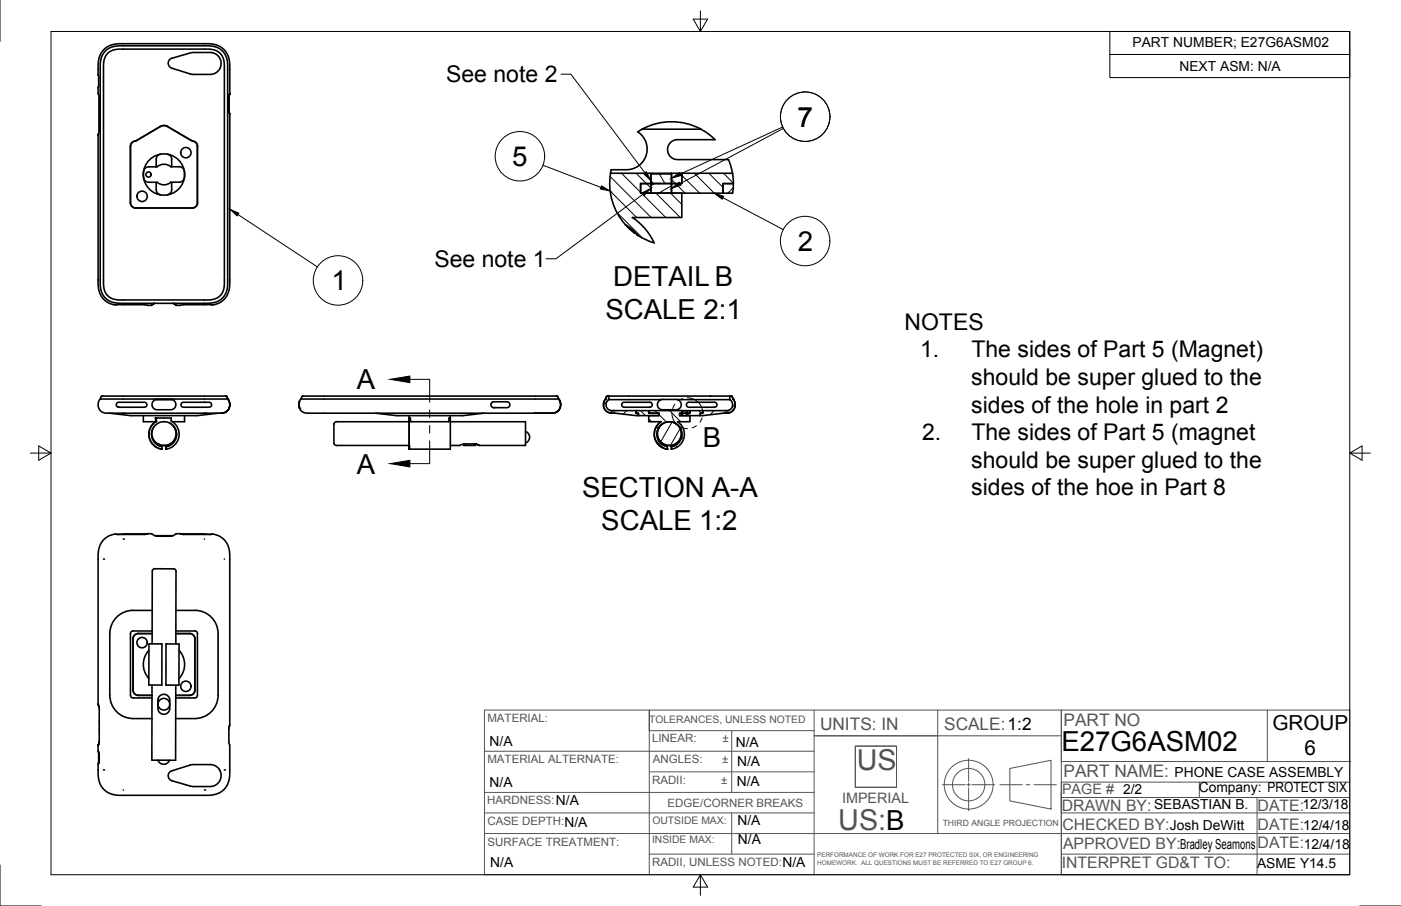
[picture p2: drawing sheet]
<svg xmlns="http://www.w3.org/2000/svg" width="432mm" height="279mm" viewBox="0 0 432 279" stroke-linecap="round" stroke-linejoin="round" font-family="sans-serif">
<!-- layer: Visible -->
<g fill="none" stroke="#000" stroke-width=".5">
<path d="M32.5 15.7a7.1 7.1 0 0 1 5.5-1.6l27.4 .1a5.6 5.6 0 0 1 4.8 6.7l-.1 67.6a5.6 5.6 0 0 1-6.6 5h-26.3l-1.9-.1a5.7 5.7 0 0 1-4.4-6.8l.1-67.4a5.5 5.5 0 0 1 1.5-3.5zM33.2 16.5l1.5-1 2.1-.4h27.5l1.7 .3 1.1 .5a5.2 5.2 0 0 1 2.1 5.4v66.2l-.2 1.5-.5 1.4-.9 1-1.1 .7-2.9 .4h-26.2l-2.2-.2-1.6-.8a5.6 5.6 0 0 1-1.7-5.2v-66.2l.3-2.1zM52.3 18.4l.7-.4 5.9-1.7 6.3-.1 1.2 .4 1 .8 .6 1.3 .1 1.3a3.4 3.4 0 0 1-3.3 3l-5.7-.1-6.2-1.9a1.61 1.61 0 0 1-.6-2.6zM30.3 26.9l.1-3.3-.2-3.7 .4-2.2a6.4 6.4 0 0 1 7-4.2h26.7l2 .3a6.3 6.3 0 0 1 4.5 7.1v8.3v-.2l-.3 1 .3-1M30.3 26.9l-.1 2 .4 1.1M30.6 30v10.4M70.5 30v4.1v-4.1M70.8 35.1l-.3-1 .3 1v52.5l-.2 2-.6 1.5-1.1 1.4-1.5 1-1.2 .4-9.9 .1-2 .2-1-.7M197.9 39.8l-1.4 .9 1.2 .9 .8 1.1 .9 2.4-.1 2.4-1.1 2.3-1.7 1.5-1.5 .7-1.7 .3h-4.9l-.2 1.1h12.4v3.2h-3.2v3h12.7v7.5h-15.2a18.5 18.5 0 0 1 6.7 7.8M197.9 39.8h18.1M197.9 39.8a19.1 19.1 0 0 1 18.1 0M216 39.8l2.2 1.4 2.2 1.9h-11.7a3.1 3.1 0 0 0-3 3.1 3.1 3.1 0 0 0 3.1 3h15.7l1.3 4.2h-15.7v3.2h-3.1v3h15.8v-3h3.2h-3.2v3h3"/>
<path d="M30.6 40.4l-.4 1.1v46.1l.4 2.4 .6 1.4 .8 1 1.4 1 1.5 .5 9.8 .1 2 .2 1.1-.7M41.6 43.5a1.62 1.62 0 0 0-1.4 1.6v17.4l.5 1.2 1.1 .5h17.4l.9-.3 .7-.9 .1-17.9a2.07 2.07 0 0 0-2-1.8l-7.1-4.3-1.5-.3-1 .3-7.7 4.5M45.8 51.4a2.47 2.47 0 0 0-1.5 3.5 1.59 1.59 0 0 0 1.6 1.3h2.5M48.1 56.2v2.3a1.62 1.62 0 0 0 1.4 1.6M49.5 47.5a1.62 1.62 0 0 0-1.4 1.6v2.4M51.6 47.5a1.62 1.62 0 0 1 1.3 1.6v2.3M52.9 56.2v2.3a1.62 1.62 0 0 1-1.3 1.6M55.2 51.4h-2.6a3.2 3.2 0 0 0-4.2 0l-2.6 .1M55.2 51.4a1.62 1.62 0 0 1 1.6 1.4M56.8 52.8v2M56.8 54.8a1.62 1.62 0 0 1-1.6 1.4h-2.5a3.2 3.2 0 0 1-4.3 0M188.2 53.4a19.1 19.1 0 0 0 4.6 15.9"/>
<path d="M197.4 56.6h3.2v3h-3.2zM200.6 56.6h6.4v3h-6.4zM200.6 53.4h6.4M200.6 53.6h6.4v3h-6.4zM207 53.4h3.1v3.2h-3.1zM225.8 53.4l.2 3.2-.2 2.9M192.8 69.3l3.8 3.3M192.8 69.3l1.6 1.2 2.2 2.1M193.1 69.7l2.5 2.2zM196.6 72.6l2.4 1.3 2.6 1M47.6 93.5l-.8 .6M53.4 93.5l.9 .6"/>
<path d="M30.9 123.1l-.6 1.3 .2 1.5 .8 1 1.4 .5h35.9l1.2-.5 .9-1.2 .1-1.3-.6-1.3 .6 1.4-.2 1.5-.9 1-1.5 .4M31.5 122.1h38a.73 .73 0 0 1 .6 1h-39.2M31.5 122.1h.1M31.5 122.1l-.3 .2-.3 .7M33.2 127.4h.1M33.8 127.4l6.4 .8h20.6l6.4-.8M36 124.4l.5-.3h8.1a.78 .78 0 0 1 .7 .8 .78 .78 0 0 1-.8 .7h-8a.76 .76 0 0 1-.5-1.2zM44.2 128.2v1.9h3.8M47.3 123.6l1-.4h4.6l1 .7 .3 1.1-.5 .9-.8 .4h-4.8l-.7-.3-.5-.8v-.7zM47.8 128.9h5v.9a4.7 4.7 0 0 1 2.3 5 4.7 4.7 0 0 1-3.9 3.7M48 130a4.6 4.6 0 0 0-2 4.9 4.6 4.6 0 0 0 3.9 3.6M48 130.1l.3-.3a4.7 4.7 0 0 0-2.3 5 4.7 4.7 0 0 0 3.9 3.7"/>
<path d="M48 128.9v1.2zM48 123.2h5M48.1 131a3.7 3.7 0 0 0 .6 5.9M48.7 136.9l1.8 .5M48.7 136.9v.4M48.8 137.4h1.7M50.5 137.4h.1M50.6 137.4a3.7 3.7 0 0 0 3.6-3.7 3.7 3.7 0 0 0-3.6-3.7 3.9 3.9 0 0 0-3.9 3.6 3.9 3.9 0 0 0 3.2 4.1v.8M51.1 137.7v.8M51.1 137.7h.1M51.1 138.5h.1M52.2 130.4a3.9 3.9 0 0 1 2.2 4.1 3.9 3.9 0 0 1-3.2 3.2"/>
<path d="M52.3 137v.4h-1.7M53 130.9a3.9 3.9 0 0 1 1.3 4 3.9 3.9 0 0 1-3.2 2.8M55.9 124.4l.5-.3h8.2a.78 .78 0 0 1 .6 .8 .78 .78 0 0 1-.8 .7h-8a.76 .76 0 0 1-.5-1.2zM56.9 128.2v1.9h-3.8M67.8 127.4h.1M92.3 125.8l.3 .6 .6 .6 1.4 .4h70.4M92.3 125.8v-2l-.2 .7 .2 1.4M93.4 122.1h78a.7 .7 0 0 1 .7 1h-79.2a.55 .55 0 0 0-.6 .6v.2M93.4 122.1h.1M93.4 122.1l-.3 .2-.4 .7M95.1 127.4h.1M115.8 127.4l6.3 .8h20.6l6.4-.8"/>
<path d="M126.1 128.2v1.8M126.1 130.1h-22.6l-.3 .2-.3 .5v5.8l.3 .6 .4 .2h22.5M126.1 128.9h.4v1M126.1 137.7v.8h12.7M126.1 130v7.7M126.1 129.9v8.6v-1.1v.3M126.1 128.9v1M126.1 129.9h.4M126.5 129.9l.1 .2h11.7l.1-.2M138.4 128.9h.4v1h-.4zM138.8 128.2v.7M138.8 129.9v8.6"/>
<path d="M138.8 130.1h23.2v7.3h-14.2M142.9 137v.4h3.6v-.4l1.3 .4-1.6-.5h-3l-1.5 .5h-2.9M151.6 124.2l.5-.3h4.3a.9 .9 0 0 1 .7 1 .9 .9 0 0 1-.8 .8h-4.3a.91 .91 0 0 1-.4-1.5zM162 133a1.9 1.9 0 0 1 1.2 1.8 1.9 1.9 0 0 1-1.2 1.8M170.3 127.4h-5.3M170.4 127.4l1.4-.5 .8-1 .2-1.6-.6-1.2 .4 .8 .2 1.3-.4 1.1-.9 .8-1.2 .3h-5.3M170.4 127.4h-5.7M186.6 123.1l-.6 1.4 .4 1.8 .6 .6 .9 .4 1.7 .1M186.6 123.1l-.6 1.5 .2 1.2 .4 .7 1.3 .8 1.7 .1M186.9 122.4l-.2 .6M187.3 122.1h.4M187.3 122.1l-.4 .3"/>
<path d="M187.7 123.2h16.1M187.7 122.1h37.2M187.7 123.2l-.8 .8-.1 1 .3 .9 .6 .5 .9 .2h7.4v.8h.8v.8l-7.2-.8M187.7 122.1v1.1M191.8 124.3a2.11 2.11 0 0 1 1.9-.2h6.7a.78 .78 0 0 1 .6 .8 .78 .78 0 0 1-.7 .7h-6.7a1.69 1.69 0 0 1-1.9-.5zM196 126.6h3.9v.8h3.2v.8h-6.3v-.8h-.8zM203.7 130a4.7 4.7 0 0 0-2 4.9 4.7 4.7 0 0 0 3.9 3.6M203.7 130.1h-3.8v-1.9h3.2v-.8h-3.2v-.8h10.4v.8h-.8v.8h3.1v1.9h-3.8a4.6 4.6 0 0 1 2 4.8 4.6 4.6 0 0 1-3.9 3.6M203.7 130.1a4.6 4.6 0 0 0-1.9 4.8 4.6 4.6 0 0 0 3.8 3.6M203.8 123.2l-.9 .7-.3 1.1 .6 1 .8 .4h4.6l.8-.4 .4-.5 .2-1-.4-.8-.8-.5M204.2 130.7l-.8 .6-.6 1-.2 1.2 .1 1.1 .5 1.2 .8 .9 1.1 .5 1.2 .2M204.2 123.2h4.2"/>
<path d="M204.2 123.2h-.4M206.8 130.1a3.9 3.9 0 0 1 3.4 3.7 3.9 3.9 0 0 1-3.3 3.9M206.9 137.7h.1M206.9 137.7v.8M206.9 137.7a3.9 3.9 0 0 0 2.6-5.9 3.9 3.9 0 0 0-6.4 0 3.9 3.9 0 0 0 2.5 5.9v.8M208.4 123.2h.4M208.8 123.2h16.1M209.5 127.4h.8v.8h-.8zM210.3 126.6h1.5M210.3 127.4h2.3v-.8h-.8v1.6h-1.5zM210.3 126.7h1.5v.7h-1.5zM211.7 124.4l.5-.3h7a1.33 1.33 0 0 1 1.8 .5v.1a.99 .99 0 0 1-.5 .9 .99 .99 0 0 1-1.1 0h-7.2a.76 .76 0 0 1-.5-1.2z"/>
<path d="M211.8 127.4h.8v-.8h4v.8h-.8v.8h-4zM223.6 126.6h-7v.8h-.8v.8l7.2-.8M223.6 126.6h.1M224.9 123.2l.8 1v1.3l-.7 .9-1.4 .2M225.7 122.4l.3 .6M225.7 122.4l-.2-.2-.6-.1v1.1M225.9 123.1l.7 1.4-.4 1.8-.6 .6-.9 .4-1.7 .1 1.9-.1 1.3-1 .4-1.8zM35.6 164.7l8.9 .1-8.9-.1-1 .2-1.2 .5-1.4 .9-.8 1.1-.7 1.8-.3 1.9v46.2l.4 1.1M45.4 164.6l-.9 .2 2.2-.2 1.7 .8h4.3l1.6-.8 2.3 .2-1-.2M46.9 176.2v22.4M47.7 175.4h5.8M47.7 175.4a.81 .81 0 0 0-.8 .8"/>
<path d="M47.8 165.2h5.5M53.5 175.4a.81 .81 0 0 1 .8 .8l-.1 22.4M63 164.8l2.5-.1 1.6 .4 1.1 .6 1.8 1.9 .7 2.5 .1 53.5-.3 1.1M63 164.8h-6.4h6.4M63 166.2h.1M65.4 164.7l-2.4 .1M69.2 172.4h.1M41 194.6h5.9M41 194.6a.81 .81 0 0 0-.8 .8v19a.81 .81 0 0 0 .8 .8h5.8M42.6 195.4h4.3M42.6 195.4l-1.1 .4-.5 1.2 .1 16.2 .4 .8 .7 .4h4.6M45.9 198.6h4v12.7h-4z"/>
<path d="M46.9 188.2h-5.9a7.2 7.2 0 0 0-7.2 7.2l.1 19a7.2 7.2 0 0 0 7.1 7.2h5.8M51.2 198.6h4l-.1 12.7h-4zM54.2 195.4h4.2M54.2 194.6h5.9M54.2 188.2h5.9M58.5 195.4l1.1 .4 .5 1.2M60.1 197v15.8M60.1 188.2a7.2 7.2 0 0 1 7.1 7.2v19a7.2 7.2 0 0 1-7.1 7.2M60.1 194.6a.81 .81 0 0 1 .8 .8l-.1 19a.76 .76 0 0 1-.7 .8M30.3 217.2l.3 1.2M30.6 218.4v10.4M45.9 200.5a6.4 6.4 0 0 0 0 8.7"/>
<path d="M46.9 211.3l-.1 23.1 5.3 .1h2l.1-23.2M49.2 214.6l.7-.4 .9-.1 .9 .4 .5 .8 .1 3.6-.5 .8-.6 .4h-1.4l-1-.9-.1-3.4zM54.2 214.4h4.2M54.2 215.2h5.9M55.2 200.6a6.4 6.4 0 0 1 0 8.7M60.1 212.8l-.5 1.2-1.1 .4M30.3 229.9l.3-1.1-.4 1.1v1.8l.2 .2M30.3 231.8v3.8M30.4 231.9l.2 .4v2.7l-.2 .5M48.7 234.4a1.9 1.9 0 0 0 1.8 1.3 1.9 1.9 0 0 0 1.8-1.3M54.1 221.6h6M67.6 237.3l-.8-.8-1.5-.7h-5.9l-6.5 1.9a1.59 1.59 0 0 0-1.1 1.6 1.59 1.59 0 0 0 1.2 1.5l6.3 1.7 6.3-.1 1.4-.7 1-1.5 .1-1.4-.5-1.5"/>
<path d="M70.5 224.7v4.2l.3 .9M70.8 223.6l-.3 1.1M70.8 229.9l-.2 10.3a6.2 6.2 0 0 1-7.2 5.1h-26.8l-2.2-.4a6.3 6.3 0 0 1-4.2-7.1v-2.1l.2-.2M38 243.6h.1"/>
<circle cx="45.8" cy="53.8" r=".81"/>
<circle cx="50.5" cy="53.8" r="6.4"/>
<circle cx="57.3" cy="47.1" r="1.6"/>
<circle cx="43.8" cy="60.5" r="1.6"/>
<circle cx="206.3" cy="133.7" r="3.7"/>
<circle cx="43.8" cy="198.2" r="1.6"/>
<circle cx="50.5" cy="217.2" r="1.81"/>
<circle cx="57.3" cy="211.6" r="1.6"/>
</g>
<g fill="#000">
<circle cx="38" cy="127.4" r=".25"/>
<circle cx="48" cy="128.9" r=".25"/>
<circle cx="48.7" cy="136.9" r=".25"/>
<circle cx="63.1" cy="127.4" r=".25"/>
<circle cx="69.5" cy="122.1" r=".25"/>
<circle cx="70.2" cy="123.1" r=".25"/>
<circle cx="92.3" cy="125.9" r=".25"/>
<circle cx="126.1" cy="137.7" r=".25"/>
<circle cx="126.1" cy="138.5" r=".25"/>
<circle cx="126.1" cy="128.9" r=".25"/>
<circle cx="152.2" cy="125.7" r=".25"/>
<circle cx="164.7" cy="127.4" r=".25"/>
<circle cx="171.5" cy="122.1" r=".25"/>
<circle cx="172.2" cy="123.1" r=".25"/>
<circle cx="186.6" cy="123.1" r=".25"/>
<circle cx="187.3" cy="122.1" r=".25"/>
<circle cx="189" cy="126.6" r=".25"/>
<circle cx="205.6" cy="138.5" r=".25"/>
<circle cx="218.8" cy="122.1" r=".25"/>
<circle cx="223.6" cy="126.6" r=".25"/>
<circle cx="225.3" cy="122.1" r=".25"/>
<circle cx="225.9" cy="123.1" r=".25"/>
<circle cx="31.9" cy="172.4" r=".25"/>
<circle cx="38" cy="166.2" r=".25"/>
<circle cx="31.9" cy="237.4" r=".25"/>
<circle cx="69.2" cy="237.4" r=".25"/>
<circle cx="63.1" cy="243.6" r=".25"/>
</g>
<!-- layer: Header -->
<g fill="none" stroke="#545454" stroke-width=".31">
<path d="M149.3 219h266.7v50.8h-266.7zM250.9 219v50.8M289 219v38.1M327.1 219v50.8M390.6 219v15.9M149.3 231.7h101.6M200.1 238h50.8M225.5 225.3v19.1M250.9 225.3h-50.8v-6.3v50.8M250.9 226.9h76.2M263.6 230.1h12.7v12.7h-12.7zM298.5 233.9v7.1"/>
<path d="M311.2 237l12.7-2.5v15l-12.7-2.5zM327.1 234.9h88.9M333.5 234.9h.1M339.8 234.9h.1M346.2 234.9h.1M352.5 234.9h.1M358.9 234.9h.1M365.2 234.9h.1M371.6 234.9h.1M377.9 234.9h.1M384.3 234.9h.1M390.6 234.9h.1"/>
<path d="M397 234.9h.1M403.3 234.9h.1M409.7 234.9h.1M416 234.9h.1M149.3 257.1h177.8v6.3h88.9M149.3 244.4h101.6M149.3 250.7h101.6M225.5 250.7v12.7M290.5 242h7M298 242h1M298.5 241.5v1M298.5 243v7"/>
<path d="M299.5 242h7.1M308.2 242h6.9M316.3 242h1.2M318.7 242h6.9M327.1 249.1v-4.7v6.3h88.9M327.1 250.7v6.4h88.9M327.1 241.2h88.9M327.1 245.9h88.9M369.7 241.2v4.7M371.6 245.9h15.8v23.9M200.1 263.4h50.8M327.1 263.4v6.4h88.9"/>
<circle cx="298.6" cy="242" r="7.5"/>
<circle cx="298.6" cy="242" r="5"/>
</g>
<!-- layer: Border -->
<path d="M0 .1v12.6M15.7 9.7h400.3v260.1h-400.3zM215.9 3.4v6.3l-2.2-3.8h4.4l-2.2 3.8M9.4 139.7h6.3l-3.8-2.2v4.4l3.8-2.2M416 139.7l3.8 2.2v-4.4l-3.8 2.2h6.4M0 266.7v12.7h12.7M215.9 269.8l2.2 3.8h-4.4l2.2-3.8v6.3M419.1 279.4h12.6" fill="none" stroke="#000" stroke-width=".31"/>
<!-- layer: Hatching -->
<g fill="none" stroke="#000" stroke-width=".31">
<path d="M188 54.4l12.7 12.7M188.1 58.9l8.1 8.2M191.6 53.4l13.6 13.7M196 53.4l4.6 4.6M200.5 53.4l.1 .1M200.6 55.5l.7 1.1M201.8 56.6l-1.2 .7M202.2 59.6l7.5 7.5M203.2 53.6l1.7 3M206.7 59.6l3.4 3.4M206.9 53.6l.1 .2M207 55.4l4.2 4.2"/>
<path d="M207 57.3l-4 2.3M209.5 53.4l6.1 6.2M214 53.4l6.1 6.2M218.5 53.4l4.3 4.4M223 53.4l3 3.1M226 57.9l-1.7 1.7M190.1 65.4l8 8.1M194 70.4l-.1 .1M187.7 123.2l-1.7 1.6M188.7 126.6l-.7 .7M193.2 126.6l-1.1 1.1M196.8 127.5l-.7 .7"/>
<path d="M197.4 126.6l1.5 1.6M199.9 129.2l.9 .9M201.9 126.6l3.5 3.6M202 135.8l2.5 2.4M202.3 131.5l.6 .6M206.4 126.6l3.4 3.5M207.1 130.2l-3.5 6M208.1 137.3l.6 .6M209.6 132.2l-3 5.1M210.1 134.8l.6 .6M211.8 127.6l.8 .8M211.8 127.8l-.6 .4"/>
<path d="M215.4 126.6l.8 .8M220.1 126.6l-1.3 1.3M224.8 126.4l-1 1M226.6 124.7l-1 .9"/>
</g>
<!-- layer: Annotations -->
<path d="M172.9 22.9h3.1l22.8 30.4M198.2 59.9l-26.9 19.9h-3M126.3 117h6.1v7M132.4 126.4v2.4M132.4 131.2v2.4M132.4 135.9v7.1h-6.1M207.1 127.5a4.8 4.8 0 0 0 4.8 4.7M208 124.6l-.7 1.4M210.4 122.9l-1.4 .7M211.8 122.7a4.8 4.8 0 0 1 4.8 4.7M214.7 131.3l-1.4 .6M216.4 128.9l-.7 1.3" fill="none" stroke="#000" stroke-width=".31"/>
<path d="M197.9 59.5l2.7-1.4-2.1 2.2zM198.4 53.6l.8-.6 1.4 2.7zM120.2 117l6.1-1v2zM120.2 143l6.1-1v2z" fill="#000" stroke="#000" stroke-width=".31"/>
<!-- layer: BOM -->
<g fill="none" stroke="#000" stroke-width=".31">
<path d="M342.1 9.7h73.9v14.2h-73.9zM342.1 16.8h73.9M241.2 39.2l-31.5 14.5M241.4 39.6l-31.8 17M167.4 51l17.8 6.8M73.3 66.2l24.5 16.1M222.8 61l18.6 9.8"/>
<circle cx="248.2" cy="36" r="7.6"/>
<circle cx="160.2" cy="48.2" r="7.6"/>
<circle cx="248.1" cy="74.3" r="7.6"/>
<circle cx="104.2" cy="86.5" r="7.6"/>
</g>
<path d="M185.4 57.3l2.6 1.6-3-.6zM207 58.1l2.4-1.9 .5 .9zM207 55l2.5-1.8 .4 .9zM70.8 64.5l2.8 1.2-.5 .9zM220.1 59.6l2.9 .9-.4 .9z" fill="#000" stroke="#000" stroke-width=".31"/>
<g font-size="8.9" fill="#545454">
<text x="264" y="237.6">US</text>
<text x="258.4" y="256.1">US:B</text>
</g>
<g font-size="8.5">
<text x="245.8" y="39.1">7</text>
<text x="157.9" y="51.3">5</text>
<text x="245.9" y="77.4">2</text>
<text x="102.1" y="89.6">1</text>
<text x="189" y="88.1">DETAIL B</text>
<text x="186.6" y="98.3">SCALE 2:1</text>
<text x="110" y="120">A</text>
<text x="216.6" y="137.8">B</text>
<text x="110" y="146">A</text>
<text x="179.4" y="153.1">SECTION A-A</text>
<text x="185.3" y="163.4">SCALE 1:2</text>
<text x="327.1" y="231.7">E27G6ASM02</text>
</g>
<g font-size="7.1">
<text x="137.5" y="25.4">See note 2</text>
<text x="133.9" y="82.4">See note 1</text>
<text x="278.7" y="101.7">NOTES</text>
<text x="283.6" y="110.2">1.</text>
<text x="299.4" y="110.2">The sides of Part 5 (Magnet)</text>
<text x="299.4" y="118.7">should be super glued to the</text>
<text x="299.4" y="127.2">sides of the hole in part 2</text>
<text x="284.2" y="135.7">2.</text>
<text x="299.4" y="135.7">The sides of Part 5 (magnet</text>
<text x="299.4" y="144.2">should be super glued to the</text>
<text x="299.4" y="152.7">sides of the hoe in Part 8</text>
</g>
<g font-size="6.4">
<text x="392.1" y="225.1">GROUP</text>
<text x="402.1" y="232.7">6</text>
</g>
<g font-size="5.3" fill="#545454">
<text x="252.8" y="225.1">UNITS: IN</text>
<text x="291" y="225.1">SCALE:1:2</text>
<text x="327.8" y="223.9">PART NO</text>
<text x="327.8" y="239.8">PART NAME:</text>
</g>
<g font-size="4.9" fill="#545454">
<text x="327.3" y="250">DRAWN BY:</text>
<text x="387.6" y="250">DATE:</text>
<text x="327.4" y="255.9">CHECKED BY:</text>
<text x="387.6" y="255.8">DATE:</text>
<text x="327.7" y="261.7">APPROVED BY:</text>
<text x="387.6" y="261.6">DATE:</text>
<text x="327.2" y="267.6">INTERPRET GD&amp;T TO:</text>
</g>
<g font-size="4.4" fill="#545454">
<text x="327.3" y="244.9">PAGE # 2/2</text>
<text x="259.5" y="247.5">IMPERIAL</text>
</g>
<g font-size="4.3">
<text x="349.1" y="14.5">PART NUMBER; E27G6ASM02</text>
<text x="363.5" y="21.9">NEXT ASM: N/A</text>
<text x="150.9" y="230">N/A</text>
<text x="226.8" y="230.2">N/A</text>
<text x="227.2" y="236.2">N/A</text>
<text x="362" y="239.6">PHONE CASE ASSEMBLY</text>
<text x="150.9" y="242.7">N/A</text>
<text x="227.1" y="242.5">N/A</text>
<text x="369.5" y="244.3">Company: PROTECT SIX</text>
<text x="171.3" y="248.3">N/A</text>
<text x="355.7" y="249.5">SEBASTIAN B.</text>
<text x="401.4" y="249.4">12/3/18</text>
<text x="174" y="254.9">N/A</text>
<text x="227.3" y="254.5">N/A</text>
<text x="360.6" y="255.9">Josh DeWitt</text>
<text x="401.7" y="256">12/4/18</text>
<text x="227.4" y="260.4">N/A</text>
<text x="363.7" y="261.8">Bradley Seamons</text>
<text x="401.8" y="261.8">12/4/18</text>
<text x="151.1" y="267.3">N/A</text>
<text x="241.1" y="267.5">N/A</text>
<text x="387.4" y="267.7">ASME Y14.5</text>
</g>
<g font-size="3.5" fill="#545454">
<text x="150.2" y="222.6">MATERIAL:</text>
<text x="201" y="229">LINEAR:</text>
<text x="222.7" y="229">±</text>
<text x="150.2" y="235.3">MATERIAL ALTERNATE:</text>
<text x="201.2" y="235.3">ANGLES:</text>
<text x="222.5" y="235.3">±</text>
<text x="201" y="241.7">RADII:</text>
<text x="222.3" y="241.7">±</text>
<text x="150.2" y="248">HARDNESS:</text>
<text x="205.8" y="248.8">EDGE/CORNER BREAKS</text>
<text x="150.3" y="254.4">CASE DEPTH:</text>
<text x="150.3" y="260.7">SURFACE TREATMENT:</text>
<text x="201" y="267.1">RADII, UNLESS NOTED:</text>
</g>
<g font-size="3.2" fill="#545454">
<text x="200.1" y="222.9">TOLERANCES, UNLESS NOTED</text>
<text x="201.1" y="254.1">OUTSIDE MAX:</text>
<text x="201" y="259.9">INSIDE MAX:</text>
</g>
<text font-size="2.7" fill="#545454" x="290.6" y="254.7">THIRD ANGLE PROJECTION</text>
<g font-size="2" fill="#545454">
<text x="251.9" y="264.3">PERFORMANCE OF WORK FOR E27 PROTECTED SIX, OR ENGINEERING</text>
<text x="251.9" y="266.6">HOMEWORK. ALL QUESTIONS MUST BE REFERRED TO E27 GROUP 6.</text>
</g>
</svg>
